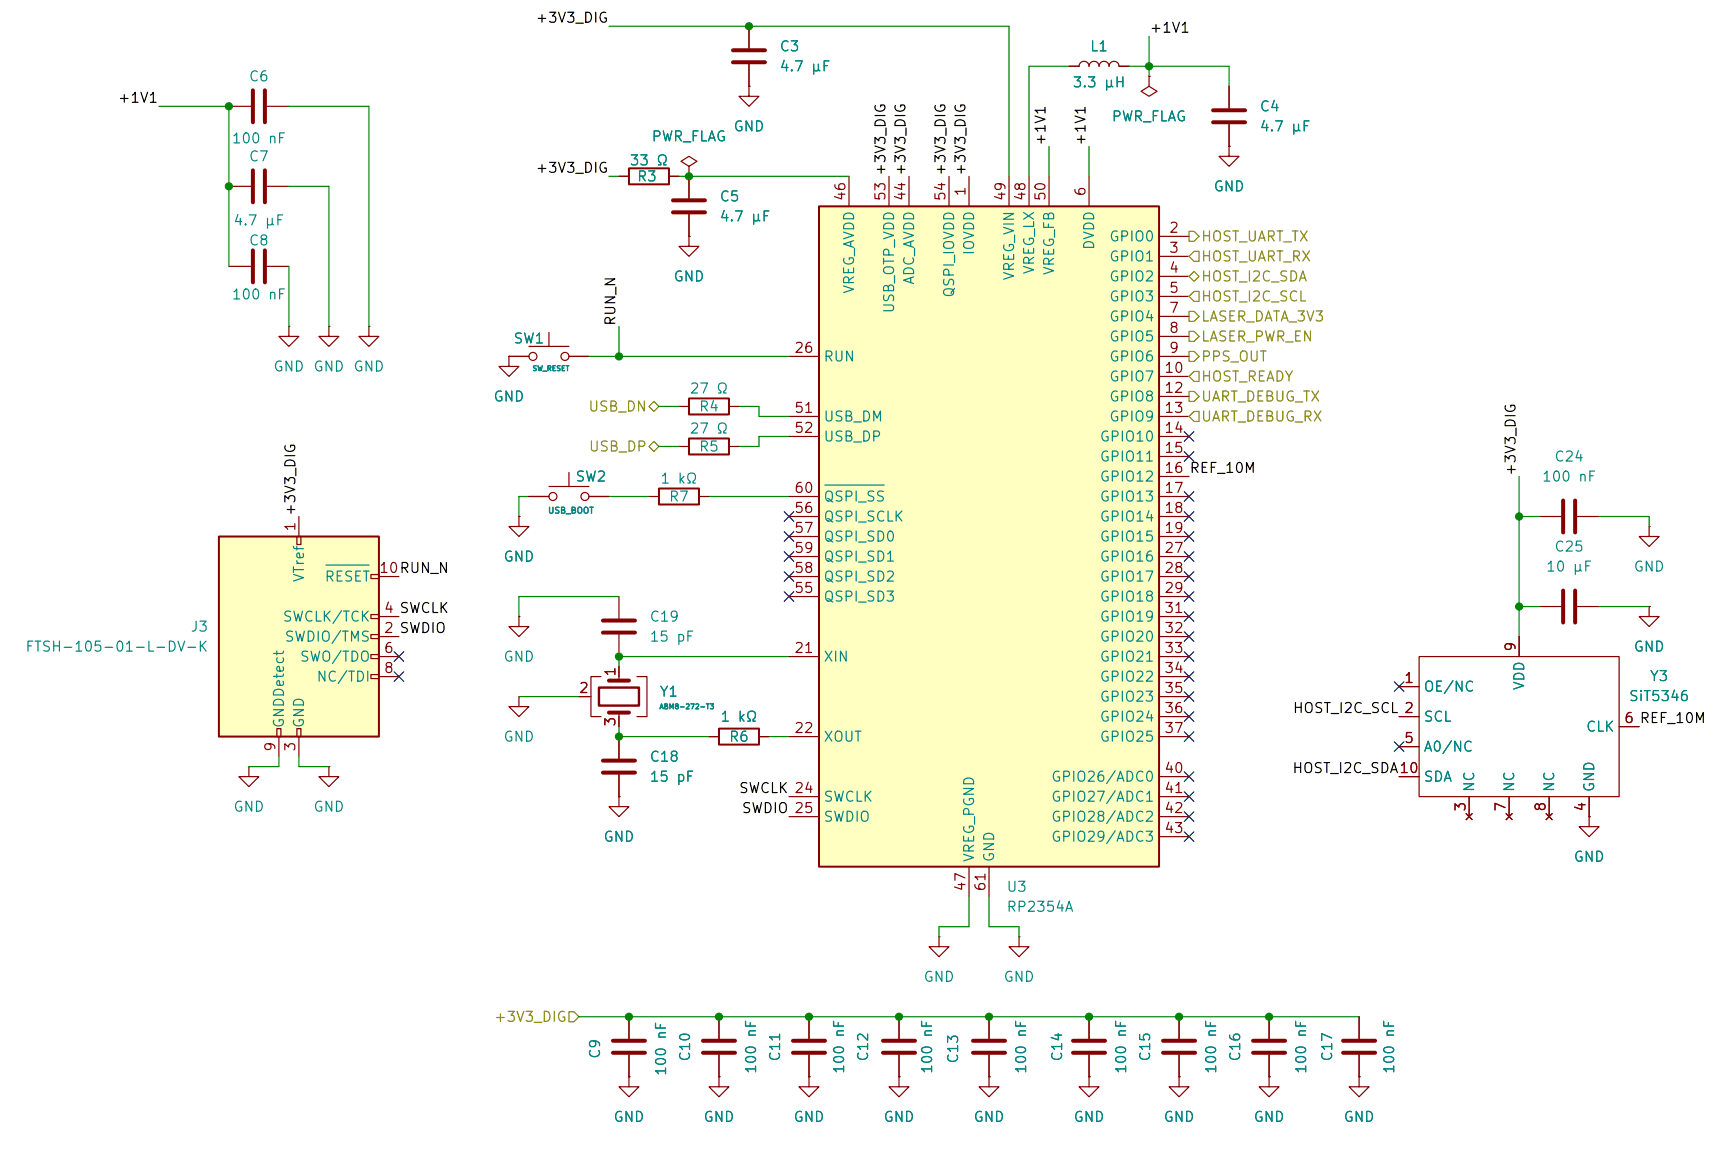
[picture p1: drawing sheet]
<svg xmlns="http://www.w3.org/2000/svg" width="218mm" height="146mm" viewBox="0 0 218 146" stroke-linecap="round" stroke-linejoin="round" font-family="sans-serif">
<g fill="none" stroke="#840000" stroke-width=".15">
<path d="M95.1 11v1.2h1.3l-1.3 1.3-1.3-1.3h1.3M95.1 11h.1M95.1 3.3v2.8M95.1 8.2v2.8M135.7 8.4h1.3a.64 .64 0 0 1 .6-.6 .64 .64 0 0 1 .7 .6 .64 .64 0 0 1 .6-.6 .64 .64 0 0 1 .7 .6 .64 .64 0 0 1 .6-.6 .64 .64 0 0 1 .6 .6 .64 .64 0 0 1 .7-.6 .64 .64 0 0 1 .6 .6h1.3M145.9 9.7v1.3l1 .6-1 .6-1-.6 1-.6M145.9 9.7h.1M156.1 18.6v1.2h1.2l-1.2 1.3-1.3-1.3h1.3M156.1 18.6h.1M156.1 11v2.7M156.1 15.8v2.8M29.1 33.8h2.8"/>
<path d="M29.1 23.7h2.8M33.9 33.8h2.8M33.9 23.7h2.8M78.6 22.4h1.3M84.9 22.4h1.3M87.5 30v1.3h1.3l-1.3 1.2-1.3-1.2h1.3M87.5 30h.1M87.5 21.1l1-.6-1-.7-1 .7 1 .6v1.3M87.5 22.4h.1M87.5 22.4v2.8M87.5 27.2v2.8M36.7 41.4v1.3h1.3l-1.3 1.3-1.3-1.3h1.3"/>
<path d="M36.7 41.4h.1M41.8 41.4v1.3h1.2l-1.2 1.3-1.3-1.3h1.3M41.8 41.4h.1M46.8 41.4v1.3h1.3l-1.3 1.3-1.2-1.3h1.2M46.8 41.4h.1M64.6 45.2v1.3h-1.2l1.2 1.3 1.3-1.3h-1.3M64.6 45.2h.1M64.6 45.2h2.6M67.2 44h5M69.7 42.2v1.8M72.2 45.2h2.6M72.2 60v1.8"/>
<path d="M86.2 56.7h1.3M86.2 51.6h1.3M92.6 56.7h1.2M92.6 51.6h1.2M65.9 65.6v1.2h1.3l-1.3 1.3-1.3-1.3h1.3M65.9 65.6h.1M67.2 63h2.5M69.7 61.8h5.1M74.8 63h2.5M82.4 63h1.3M88.8 63h1.2M195.4 65.6h2.8"/>
<path d="M195.4 77h2.8M200.3 65.6h2.8M200.3 77h2.8M209.4 66.8v1.3h1.3l-1.3 1.3-1.3-1.3h1.3M209.4 66.8h.1M65.9 88.4v1.3h1.3l-1.3 1.3-1.3-1.3h1.3M65.9 88.4h.1M73.5 88.4h1.5M76.3 85.9h-1.3v5.1h1.3M78.6 84.6v1.8M78.6 90.5v1.7M78.6 93.5v2.8"/>
<path d="M78.6 98.3v2.8M80.9 85.9h1.2v5.1h-1.2M90 93.5h1.3M96.4 93.5h1.2M177.7 87.2h2.5M177.7 91h2.5M177.7 94.8h2.5M177.7 98.6h2.5M180.2 83.3h25.4v17.8h-25.4zM192.9 80.8v2.5M205.6 92.2h2.5M78.6 101.1v1.3h1.3l-1.3 1.3-1.3-1.3h1.3"/>
<path d="M78.6 101.1h.1M119.2 118.9v1.3h1.3l-1.3 1.2-1.2-1.2h1.2M119.2 118.9h.1M129.4 118.9v1.3h1.3l-1.3 1.2-1.3-1.2h1.3M129.4 118.9h.1M186.2 103.3l.7 .7M186.5 101.1v2.6M186.9 103.3l-.7 .7M191.2 103.3l.8 .7M191.6 101.1v2.6M192 103.3l-.8 .7M196.3 103.3l.8 .7"/>
<path d="M196.7 101.1v2.6M197.1 103.3l-.8 .7M201.8 101.1v2.6M79.9 136.7v1.3h1.2l-1.2 1.2-1.3-1.2h1.3M79.9 136.7h.1M79.9 129.1v2.8M79.9 133.9v2.8M91.3 136.7v1.3h1.3l-1.3 1.2-1.3-1.2h1.3M91.3 136.7h.1M91.3 129.1v2.8M91.3 133.9v2.8M102.7 136.7v1.3h1.3l-1.3 1.2-1.2-1.2h1.2"/>
<path d="M102.7 136.7h.1M102.7 129.1v2.8M102.7 133.9v2.8M114.2 136.7v1.3h1.2l-1.2 1.2-1.3-1.2h1.3M114.2 136.7h.1M114.2 129.1v2.8M114.2 133.9v2.8M125.6 136.7v1.3h1.3l-1.3 1.2-1.3-1.2h1.3M125.6 136.7h.1M125.6 129.1v2.8M125.6 133.9v2.8M138.3 136.7v1.3h1.3l-1.3 1.2-1.3-1.2h1.3"/>
<path d="M138.3 136.7h.1M138.3 129.1v2.8M138.3 133.9v2.8M149.7 136.7v1.3h1.3l-1.3 1.2-1.3-1.2h1.3M149.7 136.7h.1M149.7 129.1v2.8M149.7 133.9v2.8M161.1 136.7v1.3h1.3l-1.3 1.2-1.2-1.2h1.2M161.1 136.7h.1M161.1 129.1v2.8M161.1 133.9v2.8M172.6 136.7v1.3h1.2l-1.2 1.2-1.3-1.2h1.3"/>
<path d="M172.6 136.7h.1M172.6 129.1v2.8M172.6 133.9v2.8"/>
<circle cx="67.7" cy="45.2" r=".51"/>
<circle cx="71.7" cy="45.2" r=".51"/>
<circle cx="70.2" cy="63" r=".51"/>
<circle cx="74.3" cy="63" r=".51"/>
</g>
<g fill="none" stroke="#840000" stroke-width=".51">
<path d="M93.1 6.4h4M93.1 7.9h4M154 14h4.1M154 15.5h4.1M32.1 21.6v4.1M32.1 31.8v4M33.6 21.6v4.1M33.6 31.8v4M85.5 25.4h4M85.5 27h4M198.5 63.5v4.1M198.5 75v4"/>
<path d="M200 63.5v4.1M200 75v4M76.6 96.6h4M76.6 98.1h4M77.3 86.4h2.6M77.3 90.5h2.6M77.8 133.6h4.1M77.8 132.1h4.1M89.3 133.6h4M89.3 132.1h4M100.7 133.6h4.1M100.7 132.1h4.1"/>
<path d="M112.1 133.6h4.1M112.1 132.1h4.1M123.6 133.6h4M123.6 132.1h4M136.3 133.6h4M136.3 132.1h4M147.7 133.6h4M147.7 132.1h4M159.1 133.6h4.1M159.1 132.1h4.1M170.5 133.6h4.1M170.5 132.1h4.1"/>
</g>
<path d="M79.9 21.4h5v2h-5zM87.5 55.7h5.1v2h-5.1zM87.5 50.6h5.1v2h-5.1zM83.7 62h5.1v2h-5.1zM91.3 92.5h5.1v2h-5.1z" fill="none" stroke="#840000" stroke-width=".25"/>
<path d="M76.1 87.3h5v2.3h-5z" fill="none" stroke="#840000" stroke-width=".3"/>
<path d="M104 26.2h43.2v83.8h-43.2z" fill="#ffffc2"/>
<path d="M104 26.2h43.2v83.8h-43.2z" fill="none" stroke="#840000" stroke-width=".25"/>
<g fill="none" stroke="#840000" stroke-width=".15">
<path d="M29.1 13.5h2.8M33.9 13.5h2.8M107.8 22.4v3.8M112.9 22.4v3.8M115.4 22.4v3.8M120.5 22.4v3.8M123 22.4v3.8M128.1 22.4v3.8M130.7 22.4v3.8M133.2 22.4v3.8M138.3 22.4v3.8M147.2 30h3.8"/>
<path d="M147.2 32.5h3.8M147.2 35.1h3.8M147.2 37.6h3.8M100.2 45.2h3.8M100.2 52.9h3.8M100.2 55.4h3.8M147.2 40.2h3.8M147.2 42.7h3.8M147.2 45.2h3.8M147.2 47.8h3.8M147.2 50.3h3.8M147.2 52.9h3.8"/>
<path d="M147.2 55.4h3.8M147.2 57.9h3.8M65.9 78.3v1.2h1.3l-1.3 1.3-1.3-1.3h1.3M65.9 78.3h.1M78.6 75.7v2.8M100.2 63h3.8M100.2 65.6h3.8M100.2 68.1h3.8M100.2 70.6h3.8M100.2 73.2h3.8M100.2 75.7h3.8M147.2 60.5h3.8"/>
<path d="M147.2 63h3.8M147.2 65.6h3.8M147.2 68.1h3.8M147.2 70.6h3.8M147.2 73.2h3.8M147.2 75.7h3.8M147.2 78.3h3.8M209.4 77v1.3h1.3l-1.3 1.2-1.3-1.2h1.3M209.4 77h.1M31.6 97.3v1.3h1.3l-1.3 1.3-1.3-1.3h1.3M31.6 97.3h.1M41.8 97.3v1.3h1.2l-1.2 1.3-1.3-1.3h1.3"/>
<path d="M41.8 97.3h.1M78.6 80.5v2.8M100.2 83.3h3.8M100.2 93.5h3.8M147.2 83.3h3.8M147.2 93.5h3.8M147.2 80.8h3.8M147.2 85.9h3.8M147.2 88.4h3.8M147.2 91h3.8M147.2 98.6h3.8M100.2 101.1h3.8"/>
<path d="M100.2 103.7h3.8M123 110v3.8M125.6 110v3.8M147.2 101.1h3.8M147.2 103.7h3.8M147.2 106.2h3.8"/>
</g>
<path d="M104.7 61.6h7.6" fill="none" stroke="#008484" stroke-width=".15"/>
<path d="M32.1 11.5v4M33.6 11.5v4M76.6 78.8h4M76.6 80.3h4" fill="none" stroke="#840000" stroke-width=".51"/>
<path d="M27.8 68.1h20.3v25.4h-20.3z" fill="#ffffc2"/>
<path d="M27.8 68.1h20.3v25.4h-20.3z" fill="none" stroke="#840000" stroke-width=".25"/>
<g fill="none" stroke="#840000" stroke-width=".15">
<path d="M95.1 11h.1M95.1 3.3v2.8M95.1 8.2v2.8M135.7 8.4h1.3M142.1 8.4h1.3M145.9 9.7h.1M156.1 18.6h.1M156.1 11v2.7M156.1 15.8v2.8M78.6 22.4h1.3M84.9 22.4h1.3M87.5 30h.1"/>
<path d="M87.5 22.4h.1M87.5 22.4v2.8M87.5 27.2v2.8M64.6 45.2h.1M64.6 45.2h2.6M72.2 45.2h2.6M37.7 68.1h.5v1h-.5zM38 65.6v2.5M47.1 78h1v.5h-1zM47.1 72.9h1v.5h-1zM48.1 78.3h2.6M48.1 73.2h2.6"/>
<path d="M65.9 65.6h.1M67.2 63h2.5M74.8 63h2.5M209.4 77h.1M35.2 92.5h.5v1h-.5zM35.4 93.5v2.5M37.7 92.5h.5v1h-.5zM38 93.5v2.5M47.1 80.5h1v.6h-1zM47.1 83.1h1v.5h-1zM47.1 85.6h1v.5h-1zM48.1 80.8h2.6"/>
<path d="M48.1 83.3h2.6M48.1 85.9h2.6M73.5 88.4h1.3M78.6 84.6v1.3M78.6 91v1.2M78.6 93.5v2.8M78.6 98.3v2.8M90 93.5h1.3M96.4 93.5h1.2M177.7 87.2h2.5M177.7 91h2.5M177.7 94.8h2.5"/>
<path d="M177.7 98.6h2.5M192.9 80.8v2.5M205.6 92.2h2.5M78.6 101.1h.1M186.2 103.3l.7 .7M186.5 101.1v2.6M186.9 103.3l-.7 .7M191.2 103.3l.8 .7M191.6 101.1v2.6M192 103.3l-.8 .7M196.3 103.3l.8 .7M196.7 101.1v2.6"/>
<path d="M197.1 103.3l-.8 .7M201.8 103.7v1.2h1.3l-1.3 1.3-1.3-1.3h1.3M201.8 103.7h.1M201.8 101.1v2.6M79.9 136.7h.1M79.9 129.1v2.8M79.9 133.9v2.8M91.3 136.7h.1M91.3 129.1v2.8M91.3 133.9v2.8M102.7 136.7h.1M102.7 129.1v2.8"/>
<path d="M102.7 133.9v2.8M114.2 136.7h.1M114.2 129.1v2.8M114.2 133.9v2.8M125.6 136.7h.1M125.6 129.1v2.8M125.6 133.9v2.8M138.3 136.7h.1M138.3 129.1v2.8M138.3 133.9v2.8M149.7 136.7h.1M149.7 129.1v2.8"/>
<path d="M149.7 133.9v2.8M161.1 136.7h.1M161.1 129.1v2.8M161.1 133.9v2.8M172.6 136.7h.1M172.6 129.1v2.8M172.6 133.9v2.8"/>
</g>
<path d="M41.4 71.7h5.5" fill="none" stroke="#008484" stroke-width=".15"/>
<g fill="none" stroke="#848400" stroke-width=".15">
<path d="M151 39.5h.6l.7 .7-.7 .6h-.6zM151 35.1l.6-.7 .7 .7-.7 .6zM151 29.4h.6l.7 .6-.7 .6h-.6zM151.6 31.9h.7v1.3h-.7l-.6-.7zM151.6 37h.7v1.3h-.7l-.6-.7zM82.4 51.6l.6-.6 .7 .6-.7 .6zM83 56l.7 .7-.7 .6-.6-.6zM151 44.6h.6l.7 .6-.7 .7h-.6zM151 49.7h.6l.7 .6-.7 .7h-.6zM151 42.1h.6l.7 .6-.7 .6h-.6zM151.6 47.1h.7v1.3h-.7l-.6-.6zM151.6 52.2h.7v1.3h-.7l-.6-.6z"/>
<path d="M72.2 128.4h.7l.6 .7-.6 .6h-.7z"/>
</g>
<g fill="none" stroke="#008400" stroke-width=".15">
<path d="M20.2 13.5h8.9v20.3M36.7 13.5h10.1v27.9M77.3 3.3h50.8v19.1M133.2 18.6v3.8M135.7 8.4h-5v14M138.3 18.6v3.8M143.4 8.4h12.7v2.6M145.9 4.6v5.1M36.7 23.7h5.1v17.7M36.7 33.8v7.6M77.3 22.4h1.3M86.2 22.4h21.6"/>
<path d="M74.8 45.2h25.4M78.6 41.4v3.8M83.7 51.6h2.5M83.7 56.7h2.5M93.8 51.6h2.6v1.3h3.8M100.2 55.4h-3.8v1.3h-2.6M67.2 63h-1.3v2.6M77.3 63h5.1M78.6 75.7h-12.7v2.6M90 63h10.2M192.9 65.6h2.5M192.9 60.5v20.3"/>
<path d="M192.9 77h2.5M203.1 65.6h6.3v1.2M203.1 77h6.3M35.4 96v1.3h-3.8M38 96v1.3h3.8M65.9 88.4h7.6M78.6 92.2v1.3h11.4M97.6 93.5h2.6M100.2 83.3h-21.6v1.3M123 113.8v3.8h-3.8v1.3M125.6 113.8v3.8h3.8v1.3M73.5 129.1h99.1"/>
</g>
<g fill="none" stroke="#000084" stroke-width=".15">
<path d="M150.4 57.3l1.2 1.3M150.4 54.8l1.2 1.2M151.6 57.3l-1.2 1.3M151.6 54.8l-1.2 1.2M99.6 70l1.2 1.3M99.6 75.1l1.2 1.2M99.6 72.6l1.2 1.2M99.6 65l1.2 1.2M99.6 67.5l1.2 1.2M100.8 70l-1.2 1.3M100.8 75.1l-1.2 1.2M100.8 72.6l-1.2 1.2"/>
<path d="M100.8 65l-1.2 1.2M100.8 67.5l-1.2 1.2M150.4 62.4l1.2 1.2M150.4 77.7l1.2 1.2M150.4 72.6l1.2 1.2M150.4 70l1.2 1.3M150.4 67.5l1.2 1.2M150.4 75.1l1.2 1.2M150.4 65l1.2 1.2M151.6 62.4l-1.2 1.2M151.6 77.7l-1.2 1.2M151.6 72.6l-1.2 1.2"/>
<path d="M151.6 70l-1.2 1.3M151.6 67.5l-1.2 1.2M151.6 75.1l-1.2 1.2M151.6 65l-1.2 1.2M50 82.7l1.3 1.3M50 85.3l1.3 1.2M51.3 82.7l-1.3 1.3M51.3 85.3l-1.3 1.2M150.4 90.4l1.2 1.2M150.4 98l1.2 1.2M150.4 80.2l1.2 1.2M150.4 82.7l1.2 1.3"/>
<path d="M150.4 92.9l1.2 1.2M150.4 87.8l1.2 1.2M150.4 85.3l1.2 1.2M151.6 90.4l-1.2 1.2M151.6 98l-1.2 1.2M151.6 80.2l-1.2 1.2M151.6 82.7l-1.2 1.3M151.6 92.9l-1.2 1.2M151.6 87.8l-1.2 1.2M151.6 85.3l-1.2 1.2M177 86.5l1.3 1.3M177 94.2l1.3 1.2"/>
<path d="M178.3 86.5l-1.3 1.3M178.3 94.2l-1.3 1.2M150.4 100.5l1.2 1.2M150.4 103.1l1.2 1.2M150.4 105.6l1.2 1.2M151.6 100.5l-1.2 1.2M151.6 103.1l-1.2 1.2M151.6 105.6l-1.2 1.2"/>
</g>
<g fill="#008400" stroke="#008400" stroke-width=".13">
<circle cx="95.1" cy="3.3" r=".46"/>
<circle cx="102.7" cy="129.1" r=".46"/>
<circle cx="91.3" cy="129.1" r=".46"/>
<circle cx="79.9" cy="129.1" r=".46"/>
<circle cx="78.6" cy="93.5" r=".46"/>
<circle cx="192.9" cy="65.6" r=".46"/>
<circle cx="192.9" cy="77" r=".46"/>
<circle cx="29.1" cy="13.5" r=".46"/>
<circle cx="29.1" cy="23.7" r=".46"/>
<circle cx="87.5" cy="22.4" r=".46"/>
<circle cx="78.6" cy="45.2" r=".46"/>
<circle cx="78.6" cy="83.3" r=".46"/>
<circle cx="125.6" cy="129.1" r=".46"/>
<circle cx="138.3" cy="129.1" r=".46"/>
<circle cx="149.7" cy="129.1" r=".46"/>
<circle cx="161.1" cy="129.1" r=".46"/>
<circle cx="114.2" cy="129.1" r=".46"/>
<circle cx="145.9" cy="8.4" r=".46"/>
</g>
<g font-size="1.3">
<text x="67.9" y="3.2">+3V3_DIG</text>
<text x="145.9" y="4.5">+1V1</text>
<text x="14.9" y="13.4">+1V1</text>
<text x="67.9" y="22.3">+3V3_DIG</text>
<text x="122.9" y="22.4" transform="rotate(-90 122.9 22.4)">+3V3_DIG</text>
<text x="133.1" y="18.6" transform="rotate(-90 133.1 18.6)">+1V1</text>
<text x="138.2" y="18.6" transform="rotate(-90 138.2 18.6)">+1V1</text>
<text x="78.5" y="41.5" transform="rotate(-90 78.5 41.5)">RUN_N</text>
<text x="192.8" y="60.5" transform="rotate(-90 192.8 60.5)">+3V3_DIG</text>
<text x="164.1" y="90.8">HOST_I2C_SCL 2</text>
<text x="93.7" y="101">SWCLK 24</text>
<text x="164" y="98.5">HOST_I2C_SDA10</text>
<text x="94.1" y="103.5">SWDIO 25</text>
</g>
<g font-size="1.3" fill="#008484">
<text x="31.5" y="10.6">C6</text>
<text x="98.9" y="6.8">C3</text>
<text x="98.9" y="9.4">4.7 µF</text>
<text x="136.1" y="11.4">3.3 µH</text>
<text x="138.3" y="6.8">L1</text>
<text x="93" y="17">GND</text>
<text x="141.1" y="15.7">PWR_FLAG</text>
<text x="159.9" y="14.5">C4</text>
<text x="159.9" y="17">4.7 µF</text>
<text x="29.3" y="18.5">100 nF</text>
<text x="31.5" y="20.8">C7</text>
<text x="79.9" y="21.3">33 Ω</text>
<text x="80.8" y="23.3">R3</text>
<text x="82.6" y="18.3">PWR_FLAG</text>
<text x="29.5" y="28.9">4.7 µF</text>
<text x="91.3" y="25.9">C5</text>
<text x="91.3" y="28.4">4.7 µF</text>
<text x="154" y="24.6">GND</text>
<text x="31.5" y="31.5">C8</text>
<text x="124" y="32.5" transform="rotate(-90 124 32.5)">IOVDD</text>
<text x="129.1" y="35.7" transform="rotate(-90 129.1 35.7)">VREG_VIN</text>
<text x="131.6" y="34.9" transform="rotate(-90 131.6 34.9)">VREG_LX</text>
<text x="134.2" y="35" transform="rotate(-90 134.2 35)">VREG_FB</text>
<text x="139.2" y="31.8" transform="rotate(-90 139.2 31.8)">DVDD</text>
<text x="140.8" y="31">GPIO0</text>
<text x="140.8" y="33.5">GPIO1</text>
<text x="29.3" y="38.3">100 nF</text>
<text x="85.4" y="36">GND</text>
<text x="108.8" y="37.4" transform="rotate(-90 108.8 37.4)">VREG_AVDD</text>
<text x="113.8" y="39.9" transform="rotate(-90 113.8 39.9)">USB_OTP_VDD</text>
<text x="116.4" y="36.2" transform="rotate(-90 116.4 36.2)">ADC_AVDD</text>
<text x="121.5" y="37.9" transform="rotate(-90 121.5 37.9)">QSPI_IOVDD</text>
<text x="140.8" y="36">GPIO2</text>
<text x="140.8" y="38.6">GPIO3</text>
<text x="140.8" y="41.1">GPIO4</text>
<text x="34.6" y="47.5">GND</text>
<text x="39.7" y="47.5">GND</text>
<text x="44.8" y="47.5">GND</text>
<text x="65.1" y="43.9">SW1</text>
<text x="104.5" y="46.2">RUN</text>
<text x="140.8" y="43.7">GPIO5</text>
<text x="140.8" y="46.2">GPIO6</text>
<text x="62.6" y="51.3">GND</text>
<text x="87.5" y="50.3">27 Ω</text>
<text x="88.7" y="52.6">R4</text>
<text x="104.5" y="53.8">USB_DM</text>
<text x="140.8" y="48.7">GPIO7</text>
<text x="140.8" y="51.3">GPIO8</text>
<text x="140.8" y="53.8">GPIO9</text>
<text x="87.5" y="55.4">27 Ω</text>
<text x="88.7" y="57.6">R5</text>
<text x="104.5" y="56.4">USB_DP</text>
<text x="139.5" y="56.4">GPIO10</text>
<text x="139.5" y="58.9">GPIO11</text>
<text x="197.3" y="58.9">C24</text>
<text x="73" y="61.4">SW2</text>
<text x="83.8" y="61.7">1 kΩ</text>
<text x="84.8" y="64">R7</text>
<text x="104.5" y="64">QSPI_SS</text>
<text x="139.5" y="61.4">GPIO12</text>
<text x="139.5" y="64">GPIO13</text>
<text x="195.7" y="61.4">100 nF</text>
<text x="63.8" y="71.6">GND</text>
<text x="104.5" y="66.5">QSPI_SCLK</text>
<text x="104.5" y="69.1">QSPI_SD0</text>
<text x="104.5" y="71.6">QSPI_SD1</text>
<text x="139.5" y="66.5">GPIO14</text>
<text x="139.5" y="69.1">GPIO15</text>
<text x="139.5" y="71.6">GPIO16</text>
<text x="197.3" y="70.3">C25</text>
<text x="38.9" y="74" transform="rotate(-90 38.9 74)">VTref</text>
<text x="41.1" y="74.1">RESET</text>
<text x="104.5" y="76.7">QSPI_SD3</text>
<text x="104.5" y="74.1">QSPI_SD2</text>
<text x="139.5" y="74.1">GPIO17</text>
<text x="139.5" y="76.7">GPIO18</text>
<text x="196.2" y="72.9">10 µF</text>
<text x="207.3" y="72.9">GND</text>
<text x="3.1" y="83">FTSH-105-01-L-DV-K</text>
<text x="24.1" y="80.5">J3</text>
<text x="35.8" y="79.2">SWCLK/TCK</text>
<text x="36" y="81.8">SWDIO/TMS</text>
<text x="82.4" y="79.2">C19</text>
<text x="82.4" y="81.8">15 pF</text>
<text x="139.5" y="79.2">GPIO19</text>
<text x="139.5" y="81.8">GPIO20</text>
<text x="207.3" y="83">GND</text>
<text x="38" y="84.3">SWO/TDO</text>
<text x="40.1" y="86.8">NC/TDI</text>
<text x="63.8" y="84.3">GND</text>
<text x="83.7" y="88.8">Y1</text>
<text x="104.5" y="84.3">XIN</text>
<text x="139.5" y="84.3">GPIO21</text>
<text x="139.5" y="86.8">GPIO22</text>
<text x="139.5" y="89.4">GPIO23</text>
<text x="180.7" y="88.1">OE/NC</text>
<text x="193.9" y="87.7" transform="rotate(-90 193.9 87.7)">VDD</text>
<text x="206.7" y="89.3">SiT5346</text>
<text x="209.4" y="86.8">Y3</text>
<text x="36.4" y="92.5" transform="rotate(-90 36.4 92.5)">GNDDetect</text>
<text x="38.9" y="92.5" transform="rotate(-90 38.9 92.5)">GND</text>
<text x="63.8" y="94.5">GND</text>
<text x="91.4" y="91.9">1 kΩ</text>
<text x="92.5" y="94.5">R6</text>
<text x="104.5" y="94.5">XOUT</text>
<text x="139.5" y="91.9">GPIO24</text>
<text x="139.5" y="94.5">GPIO25</text>
<text x="180.7" y="91.9">SCL</text>
<text x="180.7" y="95.7">A0/NC</text>
<text x="201.3" y="93.2">CLK</text>
<text x="82.4" y="97">C18</text>
<text x="82.4" y="99.5">15 pF</text>
<text x="133.4" y="99.5">GPIO26/ADC0</text>
<text x="180.7" y="99.5">SDA</text>
<text x="187.5" y="100.6" transform="rotate(-90 187.5 100.6)">NC</text>
<text x="192.6" y="100.6" transform="rotate(-90 192.6 100.6)">NC</text>
<text x="197.7" y="100.6" transform="rotate(-90 197.7 100.6)">NC</text>
<text x="202.7" y="100.6" transform="rotate(-90 202.7 100.6)">GND</text>
<text x="29.5" y="103.4">GND</text>
<text x="39.7" y="103.4">GND</text>
<text x="76.5" y="107.2">GND</text>
<text x="104.5" y="102.1">SWCLK</text>
<text x="104.5" y="104.6">SWDIO</text>
<text x="133.4" y="102.1">GPIO27/ADC1</text>
<text x="133.4" y="104.6">GPIO28/ADC2</text>
<text x="133.4" y="107.2">GPIO29/ADC3</text>
<text x="124" y="109.5" transform="rotate(-90 124 109.5)">VREG_PGND</text>
<text x="126.5" y="109.5" transform="rotate(-90 126.5 109.5)">GND</text>
<text x="127.7" y="113.5">U3</text>
<text x="199.7" y="109.7">GND</text>
<text x="127.7" y="116.1">RP2354A</text>
<text x="117.2" y="124.9">GND</text>
<text x="127.3" y="124.9">GND</text>
<text x="76.5" y="134.5" transform="rotate(-90 76.5 134.5)">C9</text>
<text x="84.9" y="136.7" transform="rotate(-90 84.9 136.7)">100 nF</text>
<text x="87.9" y="134.8" transform="rotate(-90 87.9 134.8)">C10</text>
<text x="96.3" y="136.4" transform="rotate(-90 96.3 136.4)">100 nF</text>
<text x="99.4" y="134.8" transform="rotate(-90 99.4 134.8)">C11</text>
<text x="107.5" y="136.4" transform="rotate(-90 107.5 136.4)">100 nF</text>
<text x="110.5" y="134.8" transform="rotate(-90 110.5 134.8)">C12</text>
<text x="118.7" y="136.4" transform="rotate(-90 118.7 136.4)">100 nF</text>
<text x="122" y="135.1" transform="rotate(-90 122 135.1)">C13</text>
<text x="130.6" y="136.4" transform="rotate(-90 130.6 136.4)">100 nF</text>
<text x="135.2" y="134.8" transform="rotate(-90 135.2 134.8)">C14</text>
<text x="143.3" y="136.4" transform="rotate(-90 143.3 136.4)">100 nF</text>
<text x="146.4" y="134.8" transform="rotate(-90 146.4 134.8)">C15</text>
<text x="154.7" y="136.4" transform="rotate(-90 154.7 136.4)">100 nF</text>
<text x="157.8" y="134.8" transform="rotate(-90 157.8 134.8)">C16</text>
<text x="166.2" y="136.4" transform="rotate(-90 166.2 136.4)">100 nF</text>
<text x="169.5" y="134.8" transform="rotate(-90 169.5 134.8)">C17</text>
<text x="177.3" y="136.4" transform="rotate(-90 177.3 136.4)">100 nF</text>
<text x="77.8" y="142.7">GND</text>
<text x="89.2" y="142.7">GND</text>
<text x="100.7" y="142.7">GND</text>
<text x="112.1" y="142.7">GND</text>
<text x="123.5" y="142.7">GND</text>
<text x="136.2" y="142.7">GND</text>
<text x="147.7" y="142.7">GND</text>
<text x="159.1" y="142.7">GND</text>
<text x="170.5" y="142.7">GND</text>
</g>
<g font-size="1.3" fill="#840000">
<text x="107.7" y="25.6" transform="rotate(-90 107.7 25.6)">46</text>
<text x="112.7" y="25.6" transform="rotate(-90 112.7 25.6)">53 +3V3_DIG</text>
<text x="115.3" y="25.6" transform="rotate(-90 115.3 25.6)">44 +3V3_DIG</text>
<text x="120.4" y="25.6" transform="rotate(-90 120.4 25.6)">54 +3V3_DIG</text>
<text x="122.9" y="25" transform="rotate(-90 122.9 25)">1</text>
<text x="128" y="25.6" transform="rotate(-90 128 25.6)">49</text>
<text x="130.5" y="25.6" transform="rotate(-90 130.5 25.6)">48</text>
<text x="133.1" y="25.6" transform="rotate(-90 133.1 25.6)">50</text>
<text x="138.1" y="25" transform="rotate(-90 138.1 25)">6</text>
<text x="148.3" y="29.9">2</text>
<text x="148.3" y="32.4">3</text>
<text x="148.3" y="34.9">4</text>
<text x="148.3" y="37.5">5</text>
<text x="148.3" y="40">7</text>
<text x="100.8" y="45.1">26</text>
<text x="147.7" y="47.6">10</text>
<text x="148.3" y="42.6">8</text>
<text x="148.3" y="45.1">9</text>
<text x="100.8" y="52.7">51</text>
<text x="147.7" y="50.2">12</text>
<text x="147.7" y="52.7">13</text>
<text x="100.8" y="55.3">52</text>
<text x="147.7" y="55.3">14</text>
<text x="147.7" y="57.8">15</text>
<text x="100.8" y="65.4">56</text>
<text x="100.8" y="62.9">60</text>
<text x="147.7" y="60.3">16 REF_10M</text>
<text x="147.7" y="62.9">17</text>
<text x="147.7" y="65.4">18</text>
<text x="37.8" y="67.6" transform="rotate(-90 37.8 67.6)">1 +3V3_DIG</text>
<text x="100.8" y="68">57</text>
<text x="100.8" y="70.5">59</text>
<text x="147.7" y="68">19</text>
<text x="147.7" y="70.5">27</text>
<text x="48" y="73">10RUN_N</text>
<text x="100.8" y="75.6">55</text>
<text x="100.8" y="73">58</text>
<text x="147.7" y="73">28</text>
<text x="147.7" y="75.6">29</text>
<text x="48.7" y="80.7">2 SWDIO</text>
<text x="48.7" y="78.1">4 SWCLK</text>
<text x="48.7" y="83.2">6</text>
<text x="100.8" y="83.2">21</text>
<text x="147.7" y="78.1">31</text>
<text x="147.7" y="80.7">32</text>
<text x="147.7" y="83.2">33</text>
<text x="192.8" y="82.8" transform="rotate(-90 192.8 82.8)">9</text>
<text x="48.7" y="85.7">8</text>
<text x="73.4" y="88.3">2</text>
<text x="78.5" y="86" transform="rotate(-90 78.5 86)">1</text>
<text x="147.7" y="85.7">34</text>
<text x="147.7" y="88.3">35</text>
<text x="178.2" y="87">1</text>
<text x="35.3" y="95.5" transform="rotate(-90 35.3 95.5)">9</text>
<text x="37.8" y="95.5" transform="rotate(-90 37.8 95.5)">3</text>
<text x="78.5" y="92.3" transform="rotate(-90 78.5 92.3)">3</text>
<text x="100.8" y="93.4">22</text>
<text x="147.7" y="90.8">36</text>
<text x="147.7" y="93.4">37</text>
<text x="178.2" y="94.6">5</text>
<text x="178.2" y="90.8">2</text>
<text x="206.1" y="92.1">6 REF_10M</text>
<text x="206.1" y="92.1">6</text>
<text x="147.7" y="98.4">40</text>
<text x="147.7" y="101">41</text>
<text x="177.6" y="98.4">10</text>
<text x="147.7" y="103.5">42</text>
<text x="147.7" y="106.1">43</text>
<text x="186.4" y="103.1" transform="rotate(-90 186.4 103.1)">3</text>
<text x="191.5" y="103.1" transform="rotate(-90 191.5 103.1)">7</text>
<text x="196.6" y="103.1" transform="rotate(-90 196.6 103.1)">8</text>
<text x="201.6" y="103.1" transform="rotate(-90 201.6 103.1)">4</text>
<text x="122.9" y="113.3" transform="rotate(-90 122.9 113.3)">47</text>
<text x="125.4" y="113.3" transform="rotate(-90 125.4 113.3)">61</text>
</g>
<g font-size="1.3" fill="#848400">
<text x="152.4" y="33.5">HOST_UART_RX</text>
<text x="152.4" y="31">HOST_UART_TX</text>
<text x="152.4" y="41.1">LASER_DATA_3V3</text>
<text x="152.4" y="36">HOST_I2C_SDA</text>
<text x="152.4" y="38.6">HOST_I2C_SCL</text>
<text x="152.4" y="46.2">PPS_OUT</text>
<text x="152.4" y="43.7">LASER_PWR_EN</text>
<text x="74.6" y="52.6">USB_DN</text>
<text x="152.4" y="48.7">HOST_READY</text>
<text x="152.4" y="53.8">UART_DEBUG_RX</text>
<text x="152.4" y="51.3">UART_DEBUG_TX</text>
<text x="74.7" y="57.6">USB_DP</text>
<text x="62.6" y="130">+3V3_DIG</text>
</g>
<text font-size=".8" fill="#008484" x="69.5" y="65.4">USB_BOOT</text>
<g font-size=".6" fill="#008484">
<text x="67.6" y="47.2">SW_RESET</text>
<text x="83.7" y="90.2">ABM8-272-T3</text>
</g>
</svg>
